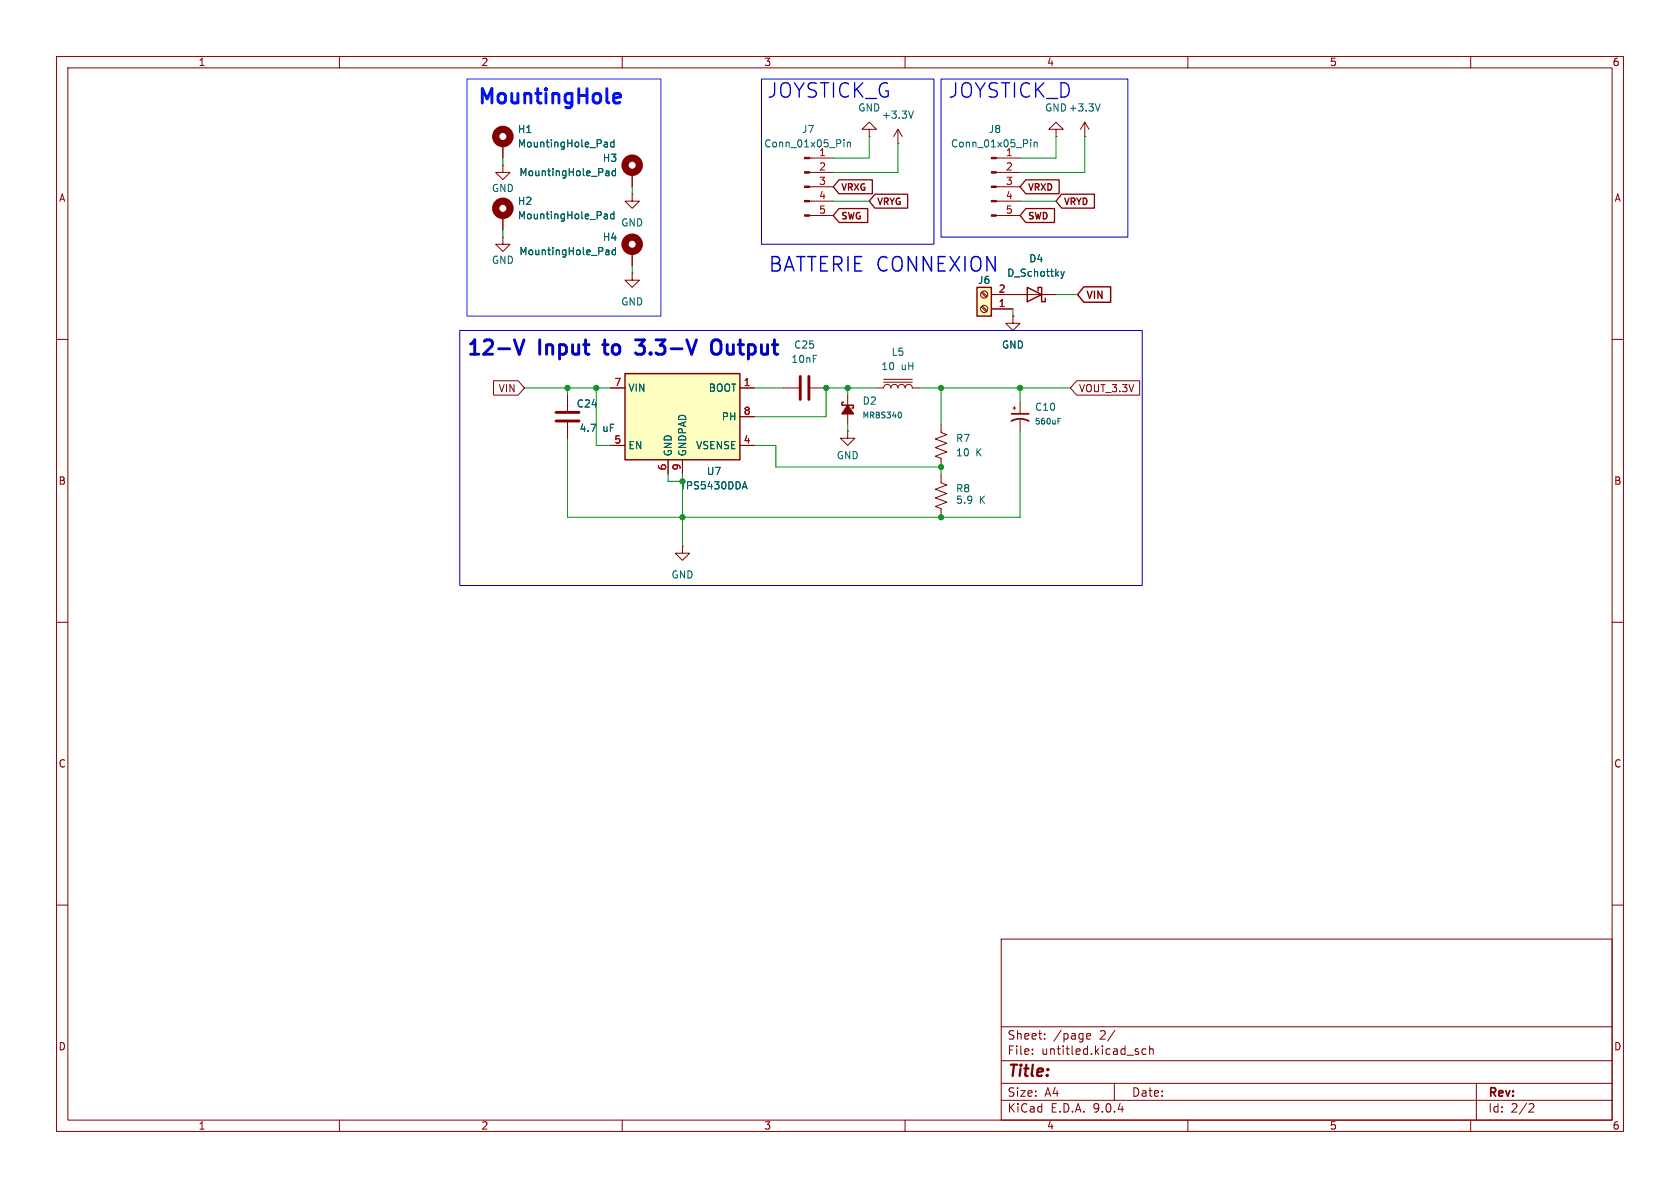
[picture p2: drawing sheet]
<svg xmlns="http://www.w3.org/2000/svg" width="297mm" height="210mm" viewBox="0 0 297 210" stroke-linecap="round" stroke-linejoin="round" font-family="sans-serif">
<g fill="none" stroke="#840000" stroke-width=".18">
<path d="M10 10h277v190h-277zM12 12h273v186h-273zM60 10v2M110 10v2M160 10v2M210 10v2M260 10v2M88.9 29.2v1.3h1.3l-1.3 1.3-1.3-1.3h1.3M88.9 29.2h.1M88.9 25.4v2.5M88.9 38.1v2.5M111.8 30.5v2.5"/>
<path d="M143.1 27.9h4.2M143.1 30.5h4.2M143.1 33h4.2M143.1 35.6h4.2M143.1 38.1h4.2M153.7 22.9h1.2l-1.2-1.3-1.3 1.3h1.3v1.2M153.7 24.1h.1M158.7 25.4h.1M158.7 22.9l-.7 1.2M158.7 22.9l.8 1.2M158.7 22.9v2.5M176.1 27.9h4.2"/>
<path d="M176.1 30.5h4.2M176.1 33h4.2M176.1 35.6h4.2M176.1 38.1h4.2M186.7 22.9h1.3l-1.3-1.3-1.3 1.3h1.3v1.2M186.7 24.1h.1M191.8 24.1h.1M191.8 21.6l-.8 1.3M191.8 21.6l.7 1.3M191.8 21.6v2.5M88.9 41.9v1.3h1.3l-1.3 1.3-1.3-1.3h1.3M88.9 41.9h.1"/>
<path d="M111.8 48.3v1.2h-1.3l1.3 1.3 1.2-1.3h-1.2M111.8 48.3h.1M111.8 44.5v2.5M10 60h2M100.3 69.9v2.7M100.3 74.7v2.8M285 60h2M10 110h2M285 110h2M10 160h2M177 166h108v32h-108zM285 160h2"/>
<path d="M60 198v2M110 198v2M160 198v2M177 194.5h108M177 191.5h108M177 187.5h108M177 181.5h108M182.5 186.3v.1M182.5 185.5v.1M184.7 183.6v.1M184.7 182.8v.1M192.1 183.5l.2 .2 .4-.1"/>
<path d="M192.1 182.9l.2-.2h.3l.2 .2v.2l-.7 .1M197 191.5v3M197.1 182.1l-1.3 2M201.2 186v.3M202.6 185.5l-.4-.1-.3 .3v.4l.1 .2h.6M203.2 185.5l.3-.1 .3 .1 .1 .9M203.2 184.9v1.5M210 198v2M260 198v2M261 191.5v6.5M270.5 195.1l.5 .1 .2 .3-1 1.1h1"/>
</g>
<g fill="#840000" stroke="#840000" stroke-width=".18">
<path d="M142.2 27.8h.9v.3h-.9z"/>
<path d="M142.2 30.4h.9v.2h-.9z"/>
<path d="M142.2 32.9h.9v.2h-.9z"/>
<path d="M142.2 35.4h.9v.3h-.9z"/>
<path d="M142.2 38h.9v.2h-.9z"/>
<path d="M175.3 27.8h.8v.3h-.8z"/>
<path d="M175.3 30.4h.8v.2h-.8z"/>
<path d="M175.3 32.9h.8v.2h-.8z"/>
<path d="M175.3 35.4h.8v.3h-.8z"/>
<path d="M175.3 38h.8v.2h-.8z"/>
</g>
<g fill="none" stroke="#006464" stroke-width=".18">
<path d="M161.5 19.6l-.5 1.3M194.5 18.4l-.4 1.2M107 25.1l.3 .1 .1 .8M107 37.8h.2l.2 .2v.7M107.2 30.2h.3l.2 .2v.7M107.4 38.6l-.4 .1M107.4 38.1l-.4 .1M107.4 25.9l-.4 .1M107.4 25.4l-.4 .1M107.7 31l-.5 .1M107.7 30.5l-.5 .1M108.5 25.2l-.3-.1-.3 .3 .2 .5h.4"/>
<path d="M108.5 37.9l-.3-.1-.3 .3 .2 .5h.4M108.5 24.7v1.3M108.5 37.4v1.3M108.8 30.3l-.4-.1-.2 .3 .1 .5h.5M108.8 29.8v1.3M149.2 24.7v.1M149.2 25.1v.9M149.8 25.1v.9M149.8 25.3l.2-.2 .3 .1v.8M182.2 24.7v.1M182.2 25.1v.9M182.8 25.3l.2-.2 .3 .1 .1 .8"/>
<path d="M182.8 25.1v.9M107.2 44.2h.4l.1 .8M107.7 45h-.5M107.7 44.5h-.5M108.8 43.8v1.2M108.8 44.2h-.4l-.2 .2 .1 .6h.5"/>
</g>
<g fill="none" stroke="#840000" stroke-width="1.3">
<circle cx="88.9" cy="24.1" r="1.27"/>
<circle cx="88.9" cy="36.8" r="1.27"/>
<circle cx="111.8" cy="29.2" r="1.27"/>
<circle cx="111.8" cy="43.2" r="1.27"/>
</g>
<path d="M98.3 72.9h4.1M98.3 74.4h4.1" fill="none" stroke="#840000" stroke-width=".51"/>
<path d="M110.5 66h20.3v15.3h-20.3z" fill="#ffffc2"/>
<path d="M110.5 66h20.3v15.3h-20.3zM149.1 71.1h-.3v.5h2.1v.5h-.3" fill="none" stroke="#840000" stroke-width=".25"/>
<g fill="none" stroke="#840000" stroke-width=".18">
<path d="M179.1 55.9v1.3h1.2l-1.2 1.2-1.3-1.2h1.3M179.1 55.9h.1M107.9 68.6h2.6M107.9 78.7h2.6M130.8 68.6h2.5M130.8 78.7h2.5M130.8 73.7h2.5M149.9 69.9v5M154.9 68.6h1.3a.64 .64 0 0 1 .6-.7 .64 .64 0 0 1 .7 .7 .64 .64 0 0 1 .6-.7 .64 .64 0 0 1 .6 .7 .64 .64 0 0 1 .7-.7 .64 .64 0 0 1 .6 .7 .64 .64 0 0 1 .7-.7 .64 .64 0 0 1 .6 .7h1.3M156.2 67.6h5.1M156.2 67.1h5.1M166.4 74.9v1.6l1 .3-2 .8 2 .8-2 .7 2 .8-2 .7 1 .4v1.6"/>
<path d="M179.1 72.1h.5M179.3 71.9v.5M180.3 71.1v2.1M180.3 74.2v2M118.1 81.3v2.5M120.6 81.3v2.5"/>
</g>
<path d="M159.2 72.9l.2 .3-.2 .6M187 74.4h.4M187 73.9h.5M131.3 86.1h.7M131.7 85.2l.4 1.2" fill="none" stroke="#006464" stroke-width=".18"/>
<path d="M178.8 74.4a3.2 3.2 0 0 1 3.1 0M178.8 73.2h3.1" fill="none" stroke="#840000" stroke-width=".3"/>
<path d="M149.9 71.6l1 1.6h-2.1z" fill="#840000" stroke="#840000" stroke-width=".25"/>
<path d="M172.7 50.8h2.6v5.1h-2.6z" fill="#ffffc2"/>
<path d="M172.7 50.8h2.6v5.1h-2.6zM181.6 50.8l2.5 1.3-2.5 1.2zM183.5 51.4v-.6h.6v2.5h.7v-.6M191.6 50.7h4.8v2.7h-4.8l-1.1-1.3z" fill="none" stroke="#840000" stroke-width=".25"/>
<g fill="none" stroke="#840000" stroke-width=".18">
<path d="M88.9 25.4v2.5M88.9 38.1v2.5M111.8 34.3v1.3h-1.3l1.3 1.2 1.2-1.2h-1.2M111.8 34.3h.1M111.8 30.5v2.5M111.8 44.5v2.5M173.5 54.3l.8 .8M173.5 51.7l.8 .9M173.7 54.1l.8 .8M173.7 51.6l.8 .8M175.3 54.6h3.8M175.3 52.1h11.4"/>
<path d="M179.1 55.9h.1M87.2 67.3h4.4l1.1 1.3-1.1 1.3h-4.4zM100.3 69.9v2.7M100.3 74.7v2.8M107.9 68.6h2.6M107.9 78.7h2.6M130.8 68.6h2.5M130.8 78.7h2.5M130.8 73.7h2.5M138.4 68.6h2.8M143.3 68.6h2.7M149.9 76.2v1.3h1.2l-1.2 1.2-1.3-1.2h1.3"/>
<path d="M149.9 76.2h.1M190.3 67.3h11.2v2.6h-11.2l-1.1-1.3zM118.1 81.3v2.5M120.6 96.5v1.3h1.3l-1.3 1.3-1.2-1.3h1.2M120.6 96.5h.1M120.6 81.3v2.5M166.4 83.8v1.5l1 .4-2 .8 2 .7-2 .8 2 .8-2 .7 1 .4v1.5"/>
<circle cx="174" cy="52.1" r=".63"/>
<circle cx="174" cy="54.6" r=".63"/>
</g>
<g fill="none" stroke="#006464" stroke-width=".18">
<path d="M107 25.1l.3 .1 .1 .8M107 37.8h.2l.2 .2v.7M107.2 30.2h.3l.2 .2v.7M107.4 25.9l-.4 .1M107.4 25.4l-.4 .1M107.4 38.6l-.4 .1M107.4 38.1l-.4 .1M107.7 31l-.5 .1M107.7 30.5l-.5 .1M108.5 25.2l-.3-.1-.3 .3 .2 .5h.4M108.5 24.7v1.3M108.5 37.4v1.3"/>
<path d="M108.5 37.9l-.3-.1-.3 .3 .2 .5h.4M108.8 29.8v1.3M108.8 30.3l-.4-.1-.2 .3 .1 .5h.5M107.2 44.2h.4l.1 .8M107.7 45h-.5M107.7 44.5h-.5M108.8 44.2h-.4l-.2 .2 .1 .6h.5M108.8 43.8v1.2M187.6 48l.3 .8M187.9 48.8l-.3 .5M188.2 48l-.3 .8M131.3 86.1h.7"/>
<path d="M131.7 85.2l.4 1.2"/>
</g>
<path d="M141.5 66.5v4.1M143 66.5v4.1" fill="none" stroke="#840000" stroke-width=".51"/>
<path d="M148.3 31.8h5.9v2.4h-5.9l-1-1.2zM148.3 36.9h5.1v2.4h-5.1l-1-1.2zM154.7 34.3h5.8v2.5h-5.8l-1-1.2zM181.3 36.9h5.1v2.4h-5.1l-1-1.2zM181.3 31.8h5.9v2.4h-5.9l-1-1.2zM187.7 34.3h5.8v2.5h-5.8l-1-1.2z" fill="none" stroke="#840000" stroke-width=".23"/>
<g fill="none" stroke="#009600" stroke-width=".18">
<path d="M88.9 27.9v1.3M111.8 33v1.3M147.3 35.6h6.4M153.7 24.1v3.8h-6.4M158.7 25.4v5.1h-11.4M180.3 35.6h6.4M186.7 24.1v3.8h-6.4M191.8 24.1v6.4h-11.5M88.9 40.6v1.3M111.8 47v1.3M179.1 54.6v1.3M186.7 52.1h3.8"/>
<path d="M92.7 68.6h15.2M100.3 68.6v1.3M105.4 68.6v10.1h2.5M133.3 68.6h5.1M133.3 78.7h3.9v3.9h29.2v1.2M149.9 68.6v1.3M149.9 74.9v1.3M154.9 68.6h-8.9v5.1h-12.7M162.6 68.6h26.6M166.4 68.6v6.3M180.3 76.2v15.2h-80v-13.9M180.3 68.6v2.5"/>
<path d="M118.1 83.8v1.3h2.5M120.6 83.8v12.7"/>
</g>
<path d="M108.9 16.5l.7 .1 .1 .5-1.2 .3M109.6 18.1l-.7 .1" fill="none" stroke="#0012ff" stroke-width=".51"/>
<path d="M90.9 60.1l.9 2.5 .8-2.5M106.5 60.9h1M112.4 60.1h1.5l-.8 .9h.3M112.4 62.4l.3 .2h.7M125.9 60.4a.85 .85 0 0 1 1-.3 .85 .85 0 0 1 .6 .8v.9a.85 .85 0 0 1-.9 .9 .85 .85 0 0 1-.8-.9z" fill="none" stroke="#0000c2" stroke-width=".51"/>
<path d="M134.6 14h30.5v29.2h-30.5zM166.4 14h33v27.9h-33zM81.3 58.4h120.6v45.1h-120.6z" fill="none" stroke="#0000c2" stroke-width=".18"/>
<path d="M82.5 14h34.3v41.9h-34.3z" fill="none" stroke="#1d22ff" stroke-width=".18"/>
<g fill="#009600" stroke="#009600" stroke-width=".18">
<circle cx="146" cy="68.6" r=".46"/>
<circle cx="149.9" cy="68.6" r=".46"/>
<circle cx="180.3" cy="68.6" r=".46"/>
<circle cx="166.4" cy="68.6" r=".46"/>
<circle cx="120.6" cy="91.4" r=".46"/>
<circle cx="166.4" cy="82.6" r=".46"/>
<circle cx="166.4" cy="91.4" r=".46"/>
<circle cx="120.6" cy="85.1" r=".46"/>
<circle cx="100.3" cy="68.6" r=".46"/>
<circle cx="105.4" cy="68.6" r=".46"/>
</g>
<g font-size="3.5" fill="#0000c2">
<text x="135.5" y="17.6">JOYSTICK_G</text>
<text x="167.5" y="17.6">JOYSTICK_D</text>
<text x="135.8" y="48.4">BATTERIE CONNEXION</text>
<text x="82.2" y="63.5">12-V</text>
<text x="95.3" y="63.5">Input</text>
<text x="107.8" y="63.5">to</text>
<text x="114.5" y="63.5">3.3-V</text>
<text x="128.9" y="63.5">Output</text>
</g>
<text font-size="3.5" fill="#0012ff" x="84.3" y="18.5">MountingHole</text>
<text font-size="2.8" fill="#840000" x="178" y="190.9">Title:</text>
<g font-size="2.1" fill="#840000">
<text x="178" y="184">Sheet:</text>
<text x="186.2" y="184">/page</text>
<text x="194.5" y="184">2/</text>
<text x="178" y="186.7">File:</text>
<text x="184.1" y="186.7">untitled.kicad_sch</text>
<text x="178" y="196.9">KiCad</text>
<text x="178" y="194.1">Size:</text>
<text x="184.7" y="194.1">A4</text>
<text x="185.7" y="196.9">E.D.A.</text>
<text x="193.3" y="196.9">9.0.4</text>
<text x="200" y="194.1">Date:</text>
<text x="263" y="194.3">Rev:</text>
<text x="263" y="196.9">Id:</text>
<text x="267.1" y="196.9">2/2</text>
</g>
<g font-size="1.8" fill="#840000">
<text x="35" y="11.9">1</text>
<text x="85" y="11.9">2</text>
<text x="135" y="11.9">3</text>
<text x="185" y="11.9">4</text>
<text x="235" y="11.9">5</text>
<text x="285" y="11.9">6</text>
<text x="10.3" y="35.9">A</text>
<text x="285.3" y="35.9">A</text>
<text x="191.9" y="53.2">VIN</text>
<text x="88.1" y="69.5">VIN</text>
<text x="190.7" y="69.5">VOUT_3.3V</text>
<text x="10.3" y="85.9">B</text>
<text x="285.3" y="85.9">B</text>
<text x="10.3" y="135.9">C</text>
<text x="285.3" y="135.9">C</text>
<text x="10.3" y="185.9">D</text>
<text x="285.3" y="185.9">D</text>
<text x="35" y="199.9">1</text>
<text x="85" y="199.9">2</text>
<text x="135" y="199.9">3</text>
<text x="185" y="199.9">4</text>
<text x="235" y="199.9">5</text>
<text x="285" y="199.9">6</text>
</g>
<g font-size="1.8" fill="#006464">
<text x="91.4" y="23.7">H1</text>
<text x="141.7" y="23.7">J7</text>
<text x="151.6" y="19.9">GND</text>
<text x="155.8" y="21.2">+3.3V</text>
<text x="174.7" y="23.7">J8</text>
<text x="184.7" y="19.9">GND+3.3V</text>
<text x="91.4" y="26.3">MountingHole_Pad</text>
<text x="106.5" y="28.8">H3</text>
<text x="135" y="26.3">Conn_01x05_Pin</text>
<text x="144.7" y="27.7">1</text>
<text x="168" y="26.3">Conn_01x05_Pin</text>
<text x="177.7" y="27.7">1</text>
<text x="86.9" y="34.1">GND</text>
<text x="91.7" y="31.3">MountingHole_Pad</text>
<text x="91.4" y="36.4">H2</text>
<text x="91.4" y="39">MountingHole_Pad</text>
<text x="109.7" y="40.2">GND</text>
<text x="86.9" y="46.8">GND</text>
<text x="91.7" y="45.3">MountingHole_Pad</text>
<text x="106.5" y="42.8">H4</text>
<text x="181.9" y="46.6">D4</text>
<text x="172.8" y="50.4">J6</text>
<text x="178" y="49.1">D_Schottky</text>
<text x="109.7" y="54.2">GND</text>
<text x="139.8" y="64.4">10nF</text>
<text x="140.3" y="61.8">C25</text>
<text x="155.7" y="65.6">10</text>
<text x="157.5" y="63.1">L5</text>
<text x="159.3" y="65.6">uH</text>
<text x="177" y="61.8">GND</text>
<text x="111" y="69.4">VIN</text>
<text x="125.2" y="69.4">BOOT</text>
<text x="152.4" y="71.7">D2</text>
<text x="101.9" y="72.2">C24</text>
<text x="102.4" y="76.6">4.7</text>
<text x="106.6" y="76.6">uF</text>
<text x="127.5" y="74.5">PH</text>
<text x="182.9" y="72.8">C10</text>
<text x="111" y="79.6">EN</text>
<text x="119" y="80.8" transform="rotate(-90 119 80.8)">GND</text>
<text x="121.5" y="80.8" transform="rotate(-90 121.5 80.8)">GNDPAD</text>
<text x="123" y="79.6">VSENSE</text>
<text x="147.8" y="81.4">GND</text>
<text x="168.9" y="78.3">R7</text>
<text x="168.9" y="80.9">10</text>
<text x="172.5" y="80.9">K</text>
<text x="120.2" y="86.7">TPS5430DDA</text>
<text x="124.9" y="84.2">U7</text>
<text x="168.9" y="87.2">R8</text>
<text x="168.9" y="89.3">5.9</text>
<text x="173.1" y="89.3">K</text>
<text x="118.6" y="102.5">GND</text>
</g>
<g font-size="1.8" fill="#a90000">
<text x="144.7" y="30.2">2</text>
<text x="144.7" y="32.8">3</text>
<text x="144.7" y="35.3">4</text>
<text x="177.7" y="30.2">2</text>
<text x="177.7" y="32.8">3</text>
<text x="177.7" y="35.3">4</text>
<text x="144.7" y="37.8">5</text>
<text x="177.7" y="37.8">5</text>
<text x="176.5" y="51.8">2</text>
<text x="176.5" y="54.4">1</text>
<text x="108.5" y="68.3">7</text>
<text x="131.4" y="68.3">1</text>
<text x="131.4" y="73.4">8</text>
<text x="108.5" y="78.5">5</text>
<text x="117.9" y="83.3" transform="rotate(-90 117.9 83.3)">6</text>
<text x="120.4" y="83.3" transform="rotate(-90 120.4 83.3)">9</text>
<text x="131.4" y="78.5">4</text>
</g>
<g font-size="1.6" fill="#840000">
<text x="148.6" y="34">VRXG</text>
<text x="181.6" y="34">VRXD</text>
<text x="148.6" y="39.1">SWG</text>
<text x="155" y="36.6">VRYG</text>
<text x="181.6" y="39.1">SWD</text>
<text x="188" y="36.6">VRYD</text>
</g>
<g font-size="1.4" fill="#006464">
<text x="152.4" y="74.1">MRBS340</text>
<text x="182.8" y="75.2">560uF</text>
</g>
</svg>
